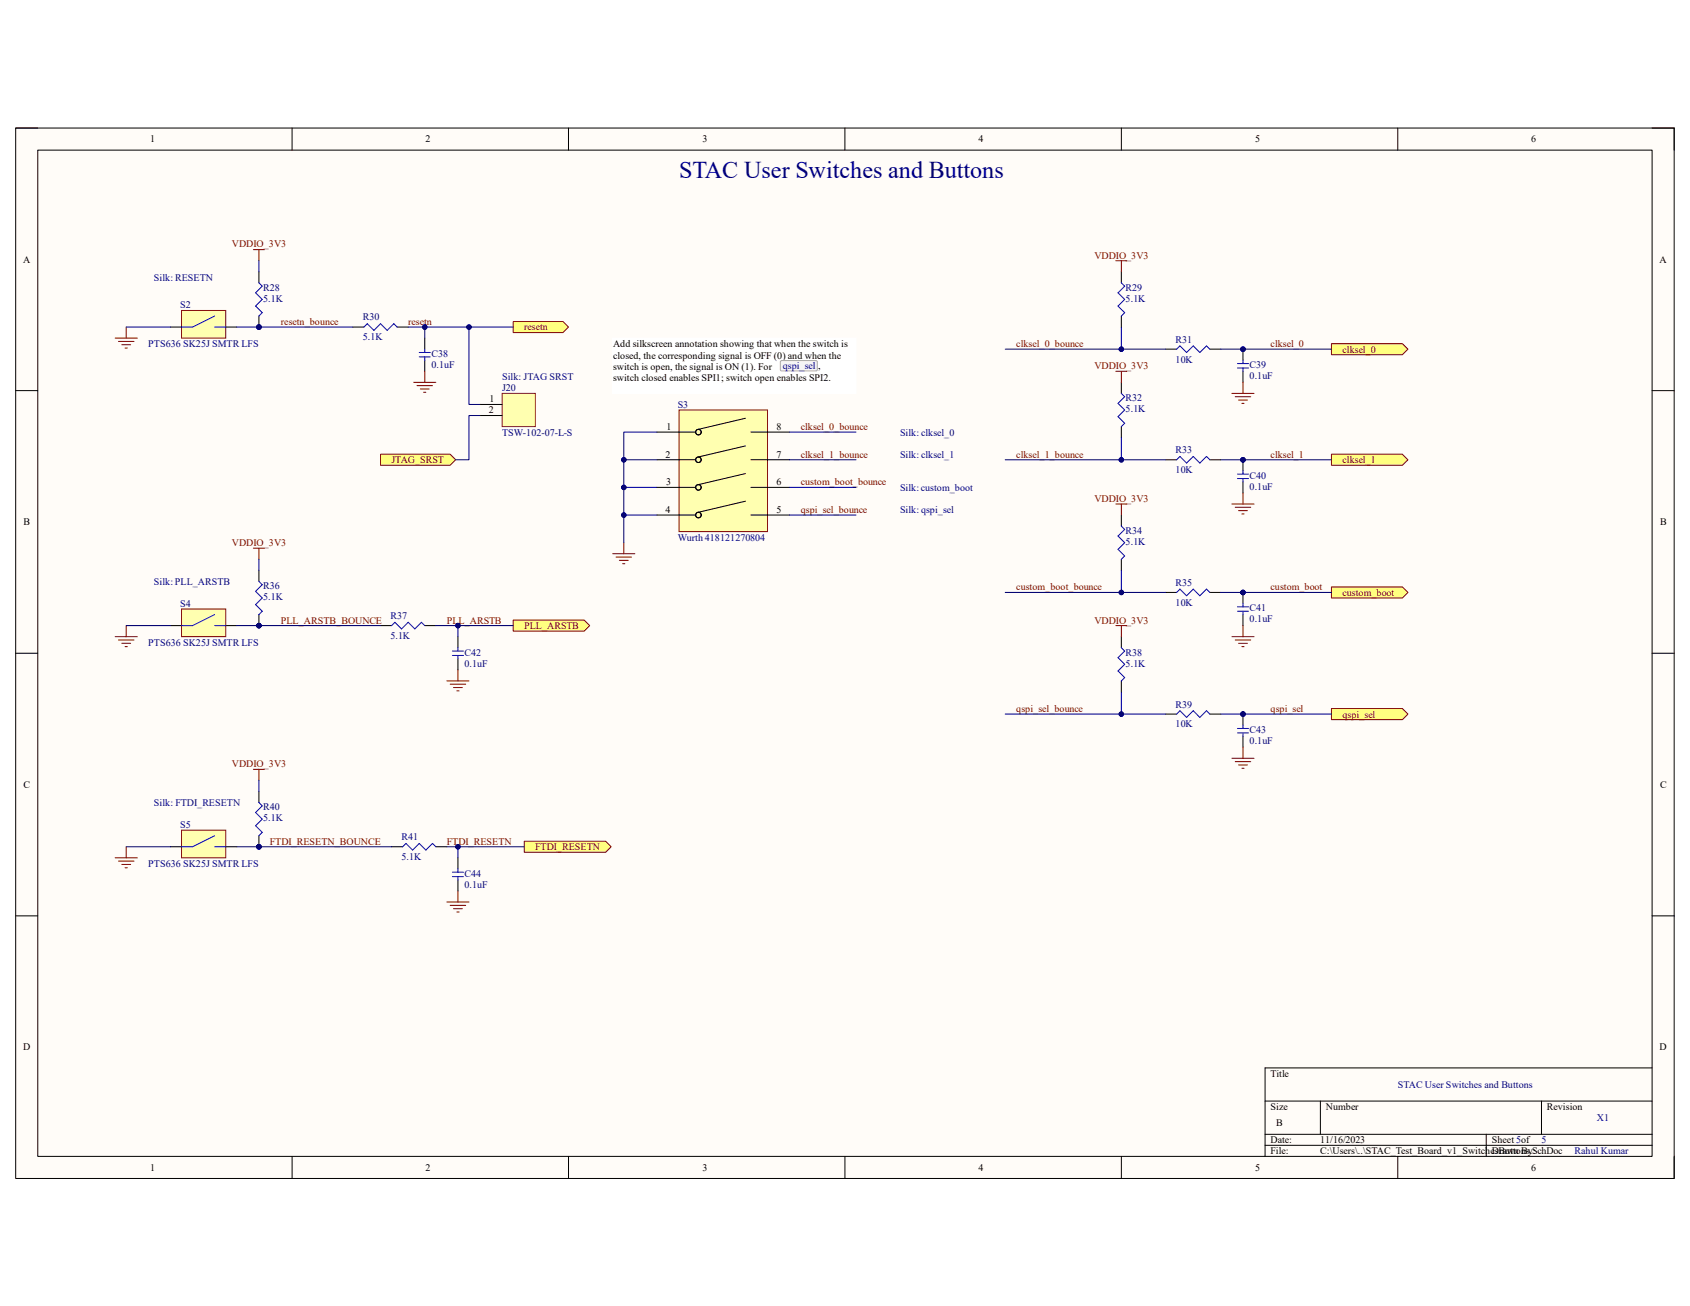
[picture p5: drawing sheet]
<svg xmlns="http://www.w3.org/2000/svg" width="279mm" height="216mm" viewBox="0 0 279 216" stroke-linecap="round" stroke-linejoin="round" font-family="sans-serif">
<path d="M2.6 21.2h274.2v173.6h-274.2z" fill-rule="evenodd" fill="#fffcf8"/>
<path d="M2.6 21.2h274.2v173.6h-274.2z" fill="none" stroke="#000" stroke-width=".17"/>
<path d="M6.2 24.8h266.9v166.4h-266.9z" fill-rule="evenodd" fill="#fffcf8"/>
<g fill="none" stroke="#000" stroke-width=".17">
<path d="M2.6 21.2h3.6M6.2 24.8h266.9v166.4h-266.9zM48.3 21.2v3.6M94 21.2v3.6M139.7 21.2v3.6M185.4 21.2v3.6M231.1 21.2v3.6M273.1 21.2h3.7v3.6M2.6 64.6h3.6M273.1 64.6h3.7M2.6 108h3.6M273.1 108h3.7"/>
<path d="M2.6 151.4h3.6M273.1 151.4h3.7M273.1 176.5h-64v14.7M48.3 191.2v3.6M94 191.2v3.6M139.7 191.2v3.6M185.4 191.2v3.6M209.1 182h64M209.1 187.5h64M209.1 189.3h64M218.3 182v5.5M231.1 191.2v3.6"/>
<path d="M245.7 187.5v3.7M254.8 182v5.5M276.8 191.2v3.6"/>
</g>
<path d="M30 51.3h7.3v4.6h-7.3z" fill-rule="evenodd" fill="#ffffb0"/>
<path d="M30 51.3h7.3v4.6h-7.3z" fill="none" stroke="#800000" stroke-width=".17"/>
<path d="M35.5 52.2l-3.7 1.9h-1.8M35.5 54.1h1.8" fill="none" stroke="#00f" stroke-width=".17"/>
<path d="M28.2 54.1h1.8M37.3 54.1h1.8" fill="none" stroke="#000" stroke-width=".17"/>
<circle cx="42.8" cy="54.1" r=".37" fill="#000080"/>
<circle cx="42.8" cy="54.1" r=".37" fill="none" stroke="#000080" stroke-width=".17"/>
<path d="M42.8 44.9v1.9M42.8 52.2v1.9" fill="none" stroke="#000" stroke-width=".17"/>
<circle cx="42.8" cy="54.1" r=".37" fill="#000080"/>
<circle cx="42.8" cy="54.1" r=".37" fill="none" stroke="#000080" stroke-width=".17"/>
<path d="M42.8 46.8l.6 .5-1.1 1.1 1.1 1.1-1.1 1.1 1.1 1.1-.6 .5M60.2 54.1l.5-.6 1.1 1.1 1.1-1.1 1.1 1.1 1.1-1.1 .6 .6M69.3 58.3h1.8M69.3 59h1.8M70.2 57.7v.6M70.2 59v.5" fill="none" stroke="#00f" stroke-width=".17"/>
<path d="M19 55.9h3.7M19.6 56.4h2.5M20.1 57h1.5M20.7 57.5h.4M20.9 54.1v1.8M41.9 41.3h1.8M42.8 41.3v1.8M68.4 63.2h3.7M68.9 63.8h2.6M69.5 64.3h1.5M70 64.9h.4M70.2 61.4v1.8" fill="none" stroke="#800000" stroke-width=".17"/>
<path d="M58.3 54.1h1.9M65.7 54.1h1.8M70.2 55.9v1.8M70.2 59.5v1.9" fill="none" stroke="#000" stroke-width=".17"/>
<path d="M30 100.7h7.3v4.6h-7.3z" fill-rule="evenodd" fill="#ffffb0"/>
<path d="M30 100.7h7.3v4.6h-7.3z" fill="none" stroke="#800000" stroke-width=".17"/>
<path d="M35.5 101.6l-3.7 1.8h-1.8M35.5 103.4h1.8" fill="none" stroke="#00f" stroke-width=".17"/>
<path d="M28.2 103.4h1.8M37.3 103.4h1.8" fill="none" stroke="#000" stroke-width=".17"/>
<circle cx="42.8" cy="103.4" r=".37" fill="#000080"/>
<circle cx="42.8" cy="103.4" r=".37" fill="none" stroke="#000080" stroke-width=".17"/>
<path d="M42.8 94.3v1.8M42.8 101.6v1.8" fill="none" stroke="#000" stroke-width=".17"/>
<circle cx="42.8" cy="103.4" r=".37" fill="#000080"/>
<circle cx="42.8" cy="103.4" r=".37" fill="none" stroke="#000080" stroke-width=".17"/>
<path d="M42.8 96.1l.6 .6-1.1 1.1 1.1 1.1-1.1 1 1.1 1.1-.6 .6M64.7 103.4l.6-.5 1.1 1.1 1.1-1.1 1.1 1.1 1.1-1.1 .5 .5M74.8 107.6h1.8M74.8 108.4h1.8M75.7 107.1v.5M75.7 108.4v.5" fill="none" stroke="#00f" stroke-width=".17"/>
<path d="M41.9 90.6h1.8M42.8 90.6v1.9M19 105.3h3.7M19.6 105.8h2.6M20.1 106.3h1.5M20.7 106.9h.4M20.9 103.4v1.9M73.9 112.6h3.6M74.4 113.1h2.6M75 113.7h1.4M75.5 114.2h.4M75.7 110.7v1.9" fill="none" stroke="#800000" stroke-width=".17"/>
<path d="M62.9 103.4h1.8M70.2 103.4h1.9M75.7 105.3v1.8M75.7 108.9v1.8" fill="none" stroke="#000" stroke-width=".17"/>
<path d="M112.3 67.8h14.6v20.1h-14.6z" fill-rule="evenodd" fill="#ffffb0"/>
<path d="M184.5 43.1h1.8M185.4 43.1v1.8M112.3 67.8h14.6v20.1h-14.6zM101.3 91.5h3.7M101.8 92.1h2.6M102.4 92.6h1.5M102.9 93.2h.4M103.1 89.7v1.8" fill="none" stroke="#800000" stroke-width=".17"/>
<g fill="none" stroke="#000" stroke-width=".17">
<path d="M185.4 44.9v1.9M185.4 52.2v1.9M192.7 57.7h1.8M200 57.7h1.8M108.6 71.4h6.4M108.6 76h6.4M123.2 73.7l-7.7 1.8M123.2 69.1l-7.7 1.9M123.2 78.3l-7.7 1.8M124.1 71.4h6.4M124.1 76h6.4M108.6 80.6h6.4"/>
<path d="M108.6 85.1h6.4M123.2 82.9l-7.7 1.8M124.1 80.6h6.4M124.1 85.1h6.4"/>
<circle cx="115.5" cy="71.4" r=".46"/>
<circle cx="115.5" cy="76" r=".46"/>
<circle cx="115.5" cy="80.6" r=".46"/>
<circle cx="115.5" cy="85.1" r=".46"/>
</g>
<path d="M185.4 46.8l.5 .5-1.1 1.1 1.1 1.1-1.1 1.1 1.1 1.1-.5 .5M194.5 57.7l.6-.5 1.1 1.1 1.1-1.1 1.1 1.1 1.1-1.1 .5 .5" fill="none" stroke="#00f" stroke-width=".17"/>
<circle cx="205.5" cy="57.7" r=".37" fill="#000080"/>
<circle cx="205.5" cy="57.7" r=".37" fill="none" stroke="#000080" stroke-width=".17"/>
<path d="M205.5 57.7v1.9" fill="none" stroke="#000" stroke-width=".17"/>
<circle cx="205.5" cy="57.7" r=".37" fill="#000080"/>
<circle cx="205.5" cy="57.7" r=".37" fill="none" stroke="#000080" stroke-width=".17"/>
<path d="M185.4 63.2v1.8M185.4 70.5v1.8M192.7 76h1.8M200 76h1.8M205.5 61.4v1.8" fill="none" stroke="#000" stroke-width=".17"/>
<path d="M205.5 59.6v.5M185.4 65l.5 .6-1.1 1.1 1.1 1.1-1.1 1.1 1.1 1.1-.5 .5M194.5 76l.6-.5 1.1 1 1.1-1 1.1 1 1.1-1 .5 .5M204.6 60.1h1.8M204.6 60.8h1.8M205.5 60.8v.6" fill="none" stroke="#00f" stroke-width=".17"/>
<path d="M184.5 61.4h1.8M185.4 61.4v1.8M203.7 65h3.6M204.2 65.6h2.6M204.8 66.1h1.4M205.3 66.7h.4M205.5 63.2v1.8" fill="none" stroke="#800000" stroke-width=".17"/>
<circle cx="205.5" cy="76" r=".37" fill="#000080"/>
<circle cx="205.5" cy="76" r=".37" fill="none" stroke="#000080" stroke-width=".17"/>
<path d="M205.5 76v1.8" fill="none" stroke="#000" stroke-width=".17"/>
<circle cx="205.5" cy="76" r=".37" fill="#000080"/>
<circle cx="205.5" cy="76" r=".37" fill="none" stroke="#000080" stroke-width=".17"/>
<path d="M205.5 79.7v1.8M185.4 85.1v1.9M185.4 92.5v1.8M192.7 97.9h1.8M200 97.9h1.8" fill="none" stroke="#000" stroke-width=".17"/>
<path d="M204.6 78.4h1.8M204.6 79.1h1.8M205.5 77.8v.6M205.5 79.1v.6M185.4 87l.5 .5-1.1 1.1 1.1 1.1-1.1 1.1 1.1 1.1-.5 .6M194.5 97.9l.6-.5 1.1 1.1 1.1-1.1 1.1 1.1 1.1-1.1 .5 .5" fill="none" stroke="#00f" stroke-width=".17"/>
<path d="M184.5 83.3h1.8M185.4 83.3v1.8M203.7 83.3h3.6M204.2 83.9h2.6M204.8 84.4h1.4M205.3 85h.4M205.5 81.5v1.8" fill="none" stroke="#800000" stroke-width=".17"/>
<circle cx="205.5" cy="97.9" r=".37" fill="#000080"/>
<circle cx="205.5" cy="97.9" r=".37" fill="none" stroke="#000080" stroke-width=".17"/>
<path d="M205.5 97.9v1.9" fill="none" stroke="#000" stroke-width=".17"/>
<circle cx="205.5" cy="97.9" r=".37" fill="#000080"/>
<circle cx="205.5" cy="97.9" r=".37" fill="none" stroke="#000080" stroke-width=".17"/>
<path d="M185.4 105.3v1.8M185.4 112.6v1.8M192.7 118h1.8M200 118h1.8M205.5 101.6v1.8" fill="none" stroke="#000" stroke-width=".17"/>
<path d="M205.5 99.8v.5M185.4 107.1l.5 .5-1.1 1.1 1.1 1.1-1.1 1.1 1.1 1.1-.5 .6M194.5 118l.6-.5 1.1 1.1 1.1-1.1 1.1 1.1 1.1-1.1 .5 .5M204.6 100.3h1.8M204.6 101h1.8M205.5 101v.6" fill="none" stroke="#00f" stroke-width=".17"/>
<path d="M184.5 103.4h1.8M185.4 103.4v1.9M203.7 105.3h3.6M204.2 105.8h2.6M204.8 106.4h1.4M205.3 106.9h.4M205.5 103.4v1.9" fill="none" stroke="#800000" stroke-width=".17"/>
<circle cx="205.5" cy="118.1" r=".37" fill="#000080"/>
<circle cx="205.5" cy="118.1" r=".37" fill="none" stroke="#000080" stroke-width=".17"/>
<path d="M205.5 118v1.9" fill="none" stroke="#000" stroke-width=".17"/>
<circle cx="205.5" cy="118.1" r=".37" fill="#000080"/>
<circle cx="205.5" cy="118.1" r=".37" fill="none" stroke="#000080" stroke-width=".17"/>
<path d="M205.5 121.7v1.8" fill="none" stroke="#000" stroke-width=".17"/>
<path d="M205.5 119.9v.5M204.6 120.4h1.8M204.6 121.2h1.8M205.5 121.2v.5" fill="none" stroke="#00f" stroke-width=".17"/>
<path d="M203.7 125.4h3.6M204.2 125.9h2.6M204.8 126.5h1.4M205.3 127h.4M205.5 123.5v1.9" fill="none" stroke="#800000" stroke-width=".17"/>
<path d="M84.8 53.2h8.3l.9 .9-.9 .9h-8.3z" fill-rule="evenodd" fill="#ffff80"/>
<path d="M84.8 53.2h8.3l.9 .9-.9 .9h-8.3z" fill="none" stroke="#800000" stroke-width=".17"/>
<path d="M84.8 102.5h11.8l.9 .9-.9 .9h-11.8z" fill-rule="evenodd" fill="#ffff80"/>
<path d="M84.8 102.5h11.8l.9 .9-.9 .9h-11.8z" fill="none" stroke="#800000" stroke-width=".17"/>
<path d="M220.1 56.8h11.7l1 .9-1 .9h-11.7z" fill-rule="evenodd" fill="#ffff80"/>
<path d="M220.1 56.8h11.7l1 .9-1 .9h-11.7z" fill="none" stroke="#800000" stroke-width=".17"/>
<path d="M220.1 75.1h11.7l1 .9-1 .9h-11.7z" fill-rule="evenodd" fill="#ffff80"/>
<path d="M220.1 75.1h11.7l1 .9-1 .9h-11.7z" fill="none" stroke="#800000" stroke-width=".17"/>
<path d="M220.1 97h11.7l1 .9-1 1h-11.7z" fill-rule="evenodd" fill="#ffff80"/>
<path d="M220.1 97h11.7l1 .9-1 1h-11.7z" fill="none" stroke="#800000" stroke-width=".17"/>
<path d="M220.1 117.1h11.7l1 .9-1 1h-11.7z" fill-rule="evenodd" fill="#ffff80"/>
<path d="M220.1 117.1h11.7l1 .9-1 1h-11.7z" fill="none" stroke="#800000" stroke-width=".17"/>
<path d="M101.3 55.9h40.2v9.1h-40.2z" fill-rule="evenodd" fill="#fff"/>
<path d="M101.3 55.9h40.2v9.1h-40.2z" fill="none" stroke="#fff" stroke-width=".17"/>
<path d="M129.1 59.7l5.8-.1 .2 .2v1.3l-.2 .2h-5.7l-.2-.2z" fill-rule="evenodd" fill="#f5f5f5"/>
<path d="M129.1 59.7l5.8-.1 .2 .2v1.3l-.2 .2h-5.7l-.2-.2z" fill="none" stroke="#a9a9a9" stroke-width=".17"/>
<path d="M83 65h5.5v5.5h-5.5z" fill-rule="evenodd" fill="#ffffb0"/>
<path d="M83 65h5.5v5.5h-5.5z" fill="none" stroke="#85200c" stroke-width=".17"/>
<path d="M79.4 66.9h3.6M79.4 68.7h3.6" fill="none" stroke="#000" stroke-width=".17"/>
<path d="M62.9 75.1h11.5l.9 .9-.9 .9h-11.5z" fill-rule="evenodd" fill="#ffff80"/>
<path d="M62.9 75.1h11.5l.9 .9-.9 .9h-11.5z" fill="none" stroke="#800000" stroke-width=".17"/>
<path d="M30 137.2h7.3v4.6h-7.3z" fill-rule="evenodd" fill="#ffffb0"/>
<path d="M30 137.2h7.3v4.6h-7.3z" fill="none" stroke="#800000" stroke-width=".17"/>
<path d="M35.5 138.2l-3.7 1.8h-1.8M35.5 140h1.8" fill="none" stroke="#00f" stroke-width=".17"/>
<path d="M28.2 140h1.8M37.3 140h1.8" fill="none" stroke="#000" stroke-width=".17"/>
<circle cx="42.8" cy="140" r=".37" fill="#000080"/>
<circle cx="42.8" cy="140" r=".37" fill="none" stroke="#000080" stroke-width=".17"/>
<path d="M42.8 130.8v1.9M42.8 138.2v1.8" fill="none" stroke="#000" stroke-width=".17"/>
<circle cx="42.8" cy="140" r=".37" fill="#000080"/>
<circle cx="42.8" cy="140" r=".37" fill="none" stroke="#000080" stroke-width=".17"/>
<path d="M42.8 132.7l.6 .5-1.1 1.1 1.1 1.1-1.1 1.1 1.1 1.1-.6 .6M66.6 140l.5-.6 1.1 1.1 1.1-1.1 1.1 1.1 1.1-1.1 .6 .6M74.8 144.2h1.8M74.8 144.9h1.8M75.7 143.6v.6M75.7 144.9v.6" fill="none" stroke="#00f" stroke-width=".17"/>
<path d="M20.9 140v1.8M41.9 127.2h1.8M42.8 127.2v1.8M19 141.8h3.7M19.6 142.4h2.6M20.1 142.9h1.5M20.7 143.5h.4M73.9 149.1h3.6M74.4 149.7h2.6M75 150.2h1.4M75.5 150.8h.4M75.7 147.3v1.8" fill="none" stroke="#800000" stroke-width=".17"/>
<path d="M64.7 140h1.9M72.1 140h1.8M75.7 141.8v1.8M75.7 145.5v1.8" fill="none" stroke="#000" stroke-width=".17"/>
<path d="M86.7 139.1h13.4l.9 .9-.9 .9h-13.4z" fill-rule="evenodd" fill="#ffff80"/>
<path d="M86.7 139.1h13.4l.9 .9-.9 .9h-13.4z" fill="none" stroke="#800000" stroke-width=".17"/>
<path d="M20.9 54.1h7.3M39.1 54.1h3.7M42.8 43.1v1.8" fill="none" stroke="#000080" stroke-width=".17"/>
<circle cx="42.8" cy="54.1" r=".37" fill="#000080"/>
<g fill="none" stroke="#000080" stroke-width=".17">
<path d="M42.8 54.1h15.5"/>
<circle cx="42.8" cy="54.1" r=".37"/>
</g>
<circle cx="42.8" cy="54.1" r=".37" fill="#000080"/>
<g fill="none" stroke="#000080" stroke-width=".17">
<path d="M42.8 92.5v1.8M20.9 103.4h7.3M39.1 103.4h3.7"/>
<circle cx="42.8" cy="54.1" r=".37"/>
</g>
<circle cx="42.8" cy="103.4" r=".37" fill="#000080"/>
<g fill="none" stroke="#000080" stroke-width=".17">
<path d="M42.8 103.4h20.1"/>
<circle cx="42.8" cy="103.4" r=".37"/>
</g>
<circle cx="42.8" cy="103.4" r=".37" fill="#000080"/>
<g fill="none" stroke="#000080" stroke-width=".17">
<path d="M130.5 71.4h11M130.5 76h11M103.1 85.1h5.5M130.5 80.6h11"/>
<circle cx="42.8" cy="103.4" r=".37"/>
</g>
<circle cx="103.1" cy="85.1" r=".37" fill="#000080"/>
<g fill="none" stroke="#000080" stroke-width=".17">
<path d="M103.1 80.6h5.5"/>
<circle cx="103.1" cy="85.1" r=".37"/>
</g>
<circle cx="103.1" cy="80.6" r=".37" fill="#000080"/>
<g fill="none" stroke="#000080" stroke-width=".17">
<path d="M103.1 76h5.5"/>
<circle cx="103.1" cy="80.6" r=".37"/>
</g>
<circle cx="103.1" cy="76" r=".37" fill="#000080"/>
<g fill="none" stroke="#000080" stroke-width=".17">
<path d="M201.8 57.7h18.3M130.5 85.1h11"/>
<circle cx="103.1" cy="76" r=".37"/>
</g>
<circle cx="205.5" cy="57.7" r=".37" fill="#000080"/>
<g fill="none" stroke="#000080" stroke-width=".17">
<path d="M185.4 54.1v3.6h7.3"/>
<circle cx="205.5" cy="57.7" r=".37"/>
</g>
<circle cx="185.4" cy="57.7" r=".37" fill="#000080"/>
<g fill="none" stroke="#000080" stroke-width=".17">
<path d="M166.2 57.7h19.2"/>
<circle cx="185.4" cy="57.7" r=".37"/>
</g>
<circle cx="185.4" cy="57.7" r=".37" fill="#000080"/>
<g fill="none" stroke="#000080" stroke-width=".17">
<path d="M201.8 76h18.3"/>
<circle cx="185.4" cy="57.7" r=".37"/>
</g>
<circle cx="205.5" cy="76" r=".37" fill="#000080"/>
<g fill="none" stroke="#000080" stroke-width=".17">
<path d="M185.4 72.3v3.7h7.3"/>
<circle cx="205.5" cy="76" r=".37"/>
</g>
<circle cx="185.4" cy="76" r=".37" fill="#000080"/>
<g fill="none" stroke="#000080" stroke-width=".17">
<path d="M166.2 76h19.2"/>
<circle cx="185.4" cy="76" r=".37"/>
</g>
<circle cx="185.4" cy="76" r=".37" fill="#000080"/>
<g fill="none" stroke="#000080" stroke-width=".17">
<path d="M201.8 97.9h18.3"/>
<circle cx="185.4" cy="76" r=".37"/>
</g>
<circle cx="205.5" cy="97.9" r=".37" fill="#000080"/>
<g fill="none" stroke="#000080" stroke-width=".17">
<path d="M185.4 94.3v3.6h7.3"/>
<circle cx="205.5" cy="97.9" r=".37"/>
</g>
<circle cx="185.4" cy="97.9" r=".37" fill="#000080"/>
<g fill="none" stroke="#000080" stroke-width=".17">
<path d="M166.2 97.9h19.2"/>
<circle cx="185.4" cy="97.9" r=".37"/>
</g>
<circle cx="185.4" cy="97.9" r=".37" fill="#000080"/>
<g fill="none" stroke="#000080" stroke-width=".17">
<path d="M201.8 118h18.3"/>
<circle cx="185.4" cy="97.9" r=".37"/>
</g>
<circle cx="205.5" cy="118.1" r=".37" fill="#000080"/>
<g fill="none" stroke="#000080" stroke-width=".17">
<path d="M185.4 114.4v3.6h7.3"/>
<circle cx="205.5" cy="118.1" r=".37"/>
</g>
<circle cx="185.4" cy="118.1" r=".37" fill="#000080"/>
<g fill="none" stroke="#000080" stroke-width=".17">
<path d="M166.2 118h19.2"/>
<circle cx="185.4" cy="118.1" r=".37"/>
</g>
<circle cx="185.4" cy="118.1" r=".37" fill="#000080"/>
<g fill="none" stroke="#000080" stroke-width=".17">
<path d="M75.7 103.4h9.1"/>
<circle cx="185.4" cy="118.1" r=".37"/>
</g>
<circle cx="75.7" cy="103.4" r=".37" fill="#000080"/>
<g fill="none" stroke="#000080" stroke-width=".17">
<path d="M108.6 71.4h-5.5v18.3"/>
<circle cx="75.7" cy="103.4" r=".37"/>
</g>
<circle cx="103.1" cy="76" r=".37" fill="#000080"/>
<circle cx="103.1" cy="76" r=".37" fill="none" stroke="#000080" stroke-width=".17"/>
<circle cx="103.1" cy="80.6" r=".37" fill="#000080"/>
<circle cx="103.1" cy="80.6" r=".37" fill="none" stroke="#000080" stroke-width=".17"/>
<circle cx="103.1" cy="85.1" r=".37" fill="#000080"/>
<g fill="none" stroke="#000080" stroke-width=".17">
<path d="M70.2 54.1v1.8"/>
<circle cx="103.1" cy="85.1" r=".37"/>
</g>
<circle cx="70.2" cy="54.1" r=".37" fill="#000080"/>
<g fill="none" stroke="#000080" stroke-width=".17">
<path d="M77.5 54.1v12.8h1.9"/>
<circle cx="70.2" cy="54.1" r=".37"/>
</g>
<circle cx="77.5" cy="54.1" r=".37" fill="#000080"/>
<g fill="none" stroke="#000080" stroke-width=".17">
<path d="M67.5 54.1h17.3"/>
<circle cx="77.5" cy="54.1" r=".37"/>
</g>
<circle cx="70.2" cy="54.1" r=".37" fill="#000080"/>
<circle cx="70.2" cy="54.1" r=".37" fill="none" stroke="#000080" stroke-width=".17"/>
<circle cx="77.5" cy="54.1" r=".37" fill="#000080"/>
<g fill="none" stroke="#000080" stroke-width=".17">
<path d="M79.4 68.7h-1.9v7.3h-2.2M20.9 140h7.3M39.1 140h3.7M42.8 129v1.8"/>
<circle cx="77.5" cy="54.1" r=".37"/>
</g>
<circle cx="42.8" cy="140" r=".37" fill="#000080"/>
<g fill="none" stroke="#000080" stroke-width=".17">
<path d="M42.8 140h21.9"/>
<circle cx="42.8" cy="140" r=".37"/>
</g>
<circle cx="42.8" cy="140" r=".37" fill="#000080"/>
<g fill="none" stroke="#000080" stroke-width=".17">
<path d="M75.7 140h11"/>
<circle cx="42.8" cy="140" r=".37"/>
</g>
<circle cx="75.7" cy="140" r=".37" fill="#000080"/>
<g fill="none" stroke="#000080" stroke-width=".17">
<path d="M73.9 140h1.8v1.8"/>
<circle cx="75.7" cy="140" r=".37"/>
</g>
<circle cx="75.7" cy="140" r=".37" fill="#000080"/>
<g fill="none" stroke="#000080" stroke-width=".17">
<path d="M72.1 103.4h3.6v1.9"/>
<circle cx="75.7" cy="140" r=".37"/>
</g>
<circle cx="75.7" cy="103.4" r=".37" fill="#000080"/>
<circle cx="75.7" cy="103.4" r=".37" fill="none" stroke="#000080" stroke-width=".17"/>
<text font-size="4" fill="#000080" x="112.3" y="29.5">STAC User Switches and Buttons</text>
<g font-size="1.7">
<text x="24.8" y="23.5">1</text>
<text x="70.4" y="23.5">2</text>
<text x="116.1" y="23.5">3</text>
<text x="161.8" y="23.5">4</text>
<text x="207.5" y="23.5">5</text>
<text x="253.2" y="23.5">6</text>
<text x="3.8" y="43.4">A</text>
<text x="274.4" y="43.4">A</text>
<text x="101.3" y="57.4">Add silkscreen annotation showing that when the switch is</text>
<text x="101.3" y="59.3">closed, the corresponding signal is OFF (0) and when the</text>
<text x="101.3" y="61.1">switch is open, the signal is ON (1). For</text>
<text x="101.3" y="62.9">switch closed enables SPI1; switch open enables SPI2.</text>
<text x="80.8" y="68.3">2</text>
<text x="80.9" y="66.5">1</text>
<text x="110.2" y="71.1">1</text>
<text x="128.4" y="71.1">8</text>
<text x="110" y="75.6">2</text>
<text x="128.4" y="75.6">7</text>
<text x="110.1" y="80.2">3</text>
<text x="128.4" y="80.2">6</text>
<text x="3.9" y="86.8">B</text>
<text x="110" y="84.8">4</text>
<text x="128.4" y="84.8">5</text>
<text x="274.4" y="86.8">B</text>
<text x="3.9" y="130.3">C</text>
<text x="274.4" y="130.3">C</text>
<text x="3.9" y="173.7">D</text>
<text x="274.4" y="173.7">D</text>
<text x="210.1" y="178">Title</text>
<text x="210.1" y="183.5">Size</text>
<text x="219.2" y="183.5">Number</text>
<text x="255.7" y="183.5">Revision</text>
<text x="210.1" y="189">Date:</text>
<text x="210.1" y="190.8">File:</text>
<text x="211" y="186.2">B</text>
<text x="218.3" y="189">11/16/2023</text>
<text x="218.3" y="190.8">C:\Users\..\STAC_Test_Board_v1_SwitchesButtons.SchDoc</text>
<text x="246.6" y="189">Sheet of</text>
<text x="246.6" y="190.8">Drawn By:</text>
<text x="24.8" y="193.5">1</text>
<text x="70.4" y="193.5">2</text>
<text x="116.1" y="193.5">3</text>
<text x="161.8" y="193.5">4</text>
<text x="207.5" y="193.5">5</text>
<text x="253.2" y="193.5">6</text>
</g>
<g font-size="1.7" fill="#800000">
<text x="38.4" y="40.9">VDDIO_3V3</text>
<text x="180.9" y="42.8">VDDIO_3V3</text>
<text x="46.4" y="53.7">resetn_bounce</text>
<text x="67.5" y="53.7">resetn</text>
<text x="86.7" y="54.6">resetn</text>
<text x="168" y="57.4">clksel_0_bounce</text>
<text x="210.1" y="57.4">clksel_0</text>
<text x="222" y="58.3">clksel_0</text>
<text x="180.9" y="61">VDDIO_3V3</text>
<text x="132.4" y="71.1">clksel_0_bounce</text>
<text x="64.7" y="76.5">JTAG_SRST</text>
<text x="132.4" y="75.6">clksel_1_bounce</text>
<text x="168" y="75.6">clksel_1_bounce</text>
<text x="210.1" y="75.6">clksel_1</text>
<text x="222" y="76.5">clksel_1</text>
<text x="132.4" y="80.2">custom_boot_bounce</text>
<text x="180.9" y="83">VDDIO_3V3</text>
<text x="132.4" y="84.8">qspi_sel_bounce</text>
<text x="38.4" y="90.3">VDDIO_3V3</text>
<text x="168" y="97.6">custom_boot_bounce</text>
<text x="210.1" y="97.6">custom_boot</text>
<text x="222" y="98.5">custom_boot</text>
<text x="46.4" y="103.1">PLL_ARSTB_BOUNCE</text>
<text x="73.9" y="103.1">PLL_ARSTB</text>
<text x="86.7" y="104">PLL_ARSTB</text>
<text x="180.9" y="103.1">VDDIO_3V3</text>
<text x="168" y="117.7">qspi_sel_bounce</text>
<text x="210.1" y="117.7">qspi_sel</text>
<text x="222" y="118.6">qspi_sel</text>
<text x="38.4" y="126.8">VDDIO_3V3</text>
<text x="44.6" y="139.6">FTDI_RESETN_BOUNCE</text>
<text x="73.9" y="139.6">FTDI_RESETN</text>
<text x="88.5" y="140.5">FTDI_RESETN</text>
</g>
<g font-size="1.7" fill="#000080">
<text x="25.4" y="46.4">Silk: RESETN</text>
<text x="29.8" y="51">S2</text>
<text x="43.5" y="48">R28</text>
<text x="43.5" y="49.9">5.1K</text>
<text x="60" y="53">R30</text>
<text x="186.1" y="48">R29</text>
<text x="186.1" y="49.9">5.1K</text>
<text x="24.5" y="57.4">PTS636 SK25J SMTR LFS</text>
<text x="60" y="56.3">5.1K</text>
<text x="71.3" y="59">C38</text>
<text x="194.4" y="56.6">R31</text>
<text x="194.4" y="59.9">10K</text>
<text x="71.3" y="60.8">0.1uF</text>
<text x="83" y="64.7">J20</text>
<text x="83" y="62.9">Silk: JTAG SRST</text>
<text x="206.6" y="60.8">C39</text>
<text x="206.6" y="62.7">0.1uF</text>
<text x="112.1" y="67.4">S3</text>
<text x="186.1" y="66.3">R32</text>
<text x="186.1" y="68.2">5.1K</text>
<text x="83" y="72">TSW-102-07-L-S</text>
<text x="148.8" y="72">Silk: clksel_0</text>
<text x="148.8" y="75.6">Silk: clksel_1</text>
<text x="194.4" y="74.9">R33</text>
<text x="148.8" y="81.1">Silk: custom_boot</text>
<text x="194.4" y="78.2">10K</text>
<text x="206.6" y="79.1">C40</text>
<text x="206.6" y="80.9">0.1uF</text>
<text x="112.1" y="89.4">Wurth 418121270804</text>
<text x="148.8" y="84.8">Silk: qspi_sel</text>
<text x="186.1" y="88.3">R34</text>
<text x="186.1" y="90.1">5.1K</text>
<text x="25.4" y="96.6">Silk: PLL_ARSTB</text>
<text x="29.8" y="100.3">S4</text>
<text x="43.5" y="97.4">R36</text>
<text x="43.5" y="99.2">5.1K</text>
<text x="194.4" y="96.9">R35</text>
<text x="194.4" y="100.1">10K</text>
<text x="206.6" y="101">C41</text>
<text x="24.5" y="106.7">PTS636 SK25J SMTR LFS</text>
<text x="64.6" y="102.3">R37</text>
<text x="64.6" y="105.6">5.1K</text>
<text x="206.6" y="102.9">0.1uF</text>
<text x="76.8" y="108.4">C42</text>
<text x="76.8" y="110.2">0.1uF</text>
<text x="186.1" y="108.4">R38</text>
<text x="186.1" y="110.2">5.1K</text>
<text x="194.4" y="117">R39</text>
<text x="194.4" y="120.2">10K</text>
<text x="206.6" y="121.2">C43</text>
<text x="206.6" y="123">0.1uF</text>
<text x="25.4" y="133.2">Silk: FTDI_RESETN</text>
<text x="29.8" y="136.9">S5</text>
<text x="43.5" y="133.9">R40</text>
<text x="43.5" y="135.8">5.1K</text>
<text x="24.5" y="143.3">PTS636 SK25J SMTR LFS</text>
<text x="66.4" y="138.9">R41</text>
<text x="66.4" y="142.2">5.1K</text>
<text x="76.8" y="144.9">C44</text>
<text x="76.8" y="146.8">0.1uF</text>
<text x="231.1" y="179.8">STAC User Switches and Buttons</text>
<text x="264" y="185.3">X1</text>
<text x="250.7" y="189">5</text>
<text x="254.8" y="189">5</text>
<text x="260.3" y="190.8">Rahul Kumar</text>
</g>
<text font-size="1.7" fill="#00008b" x="129.4" y="61">qspi_sel ,</text>
</svg>
